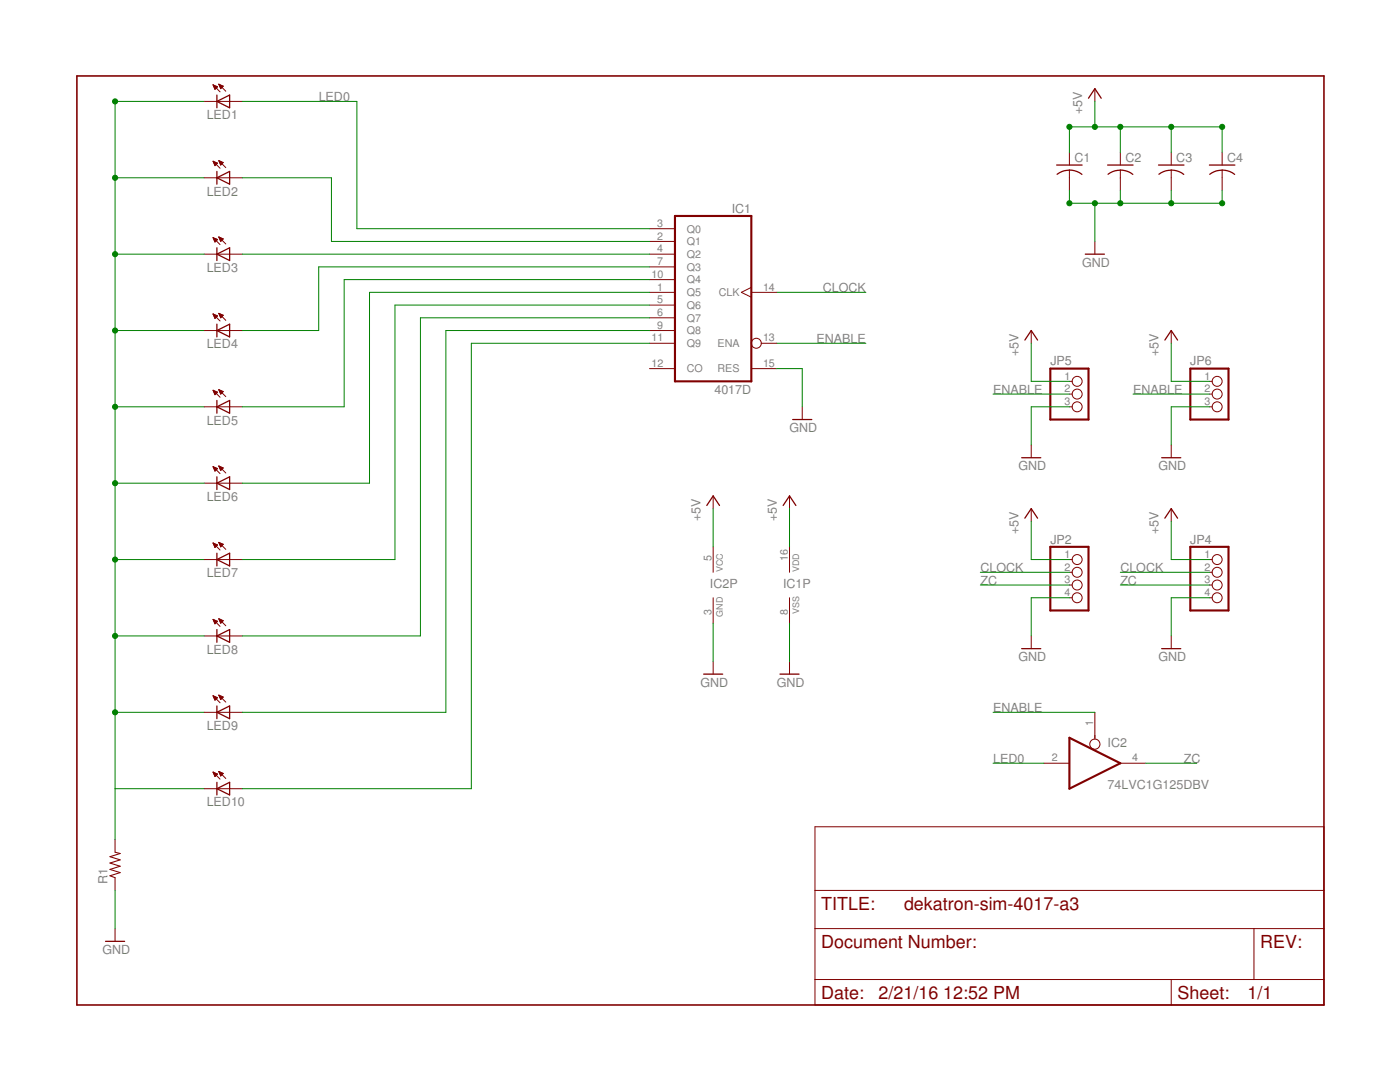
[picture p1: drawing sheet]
<svg xmlns="http://www.w3.org/2000/svg" width="279mm" height="216mm" viewBox="0 0 279 216" stroke-linecap="round" stroke-linejoin="round" font-family="sans-serif">
<path d="M134.7 43.1h15.2v33h-15.2zM209.6 73.6h7.6v10.1h-7.6zM237.6 73.6h7.6v10.1h-7.6zM209.6 109.1h7.6v12.7h-7.6zM237.6 109.1h7.6v12.7h-7.6zM213.4 147.2l10.2 5.1-10.2 5.1z" fill="none" stroke="#800000" stroke-width=".42"/>
<g fill="none" stroke="#800000" stroke-width=".2">
<path d="M42.5 16.9l1.4 1.4M42.5 17h.1M42.5 16.9l.9 .4M42.5 16.9l.4 .9M42.6 17.1h.3M42.6 17.2h.5M42.7 17.3h.7M42.7 17.4h.6M42.8 17.6h.4M42.8 17.7h.3M42.9 17.8h.1M43.4 17.3l-.5 .5"/>
<path d="M43.7 16.8l1.4 1.4M43.7 16.8l.9 .4-.6 .5zM43.7 16.8h.1M43.7 17h.3M43.8 17.1h.5M43.8 17.2h.7M43.9 17.3h.5M43.9 17.4h.4M44 17.6h.2M44 17.7h.1M218.5 17.7v2.5M40.7 20.2h7.7"/>
<path d="M40.7 35.5h7.7M42.5 32.2l1.4 1.4M42.5 32.2l.9 .4-.5 .5zM42.6 32.3h.2M42.6 32.4h.5M42.7 32.5h.6M42.7 32.6h.6M42.8 32.8h.4M42.8 32.9h.3M42.9 33h.1M43.7 32l1.4 1.4M43.7 32l.9 .4-.6 .5z"/>
<path d="M43.7 32.2h.2M43.8 32.3h.4M43.8 32.4h.7M43.9 32.5h.5M43.9 32.6h.4M44 32.8h.2M44 32.9h.1M213.4 30.4v2.5M213.4 34v4M223.6 30.4v2.5M223.6 34v4M233.7 30.4v2.5"/>
<path d="M233.7 34v4M243.9 30.4v2.5M243.9 34v4M40.7 50.7h7.7M42.5 47.4l1.4 1.4M42.5 47.4l.9 .4-.5 .5zM42.5 47.5h.2M42.6 47.6h.3M42.7 47.7h.5M42.7 47.8h.7M42.8 48h.4M42.8 48.1h.3"/>
<path d="M42.9 48.2h.1M43.7 47.3l1.4 1.4M43.7 47.3l.9 .4-.6 .5zM43.7 47.3h.1M43.8 47.5h.3M43.8 47.6h.6M43.9 47.7h.6M43.9 47.8h.5M43.9 48h.4M44 48.1h.1M129.6 58.3h5.1M129.6 48.2h5.1"/>
<path d="M129.6 45.6h5.1M129.6 50.7h5.1M129.6 53.3h5.1M129.6 55.8h5.1M149.9 58.3h5.1M149.9 57.3l-1.9 1 1.9 1M218.5 48.2v2.5M40.7 66h7.7M42.5 62.7l1.4 1.4M42.5 62.7h.1M42.5 62.7l.9 .3M42.5 62.7l.4 .8 .5-.5"/>
<path d="M42.5 77.9l1.4 1.4M42.5 77.9l.9 .4-.5 .5zM42.6 78h.2M42.6 62.8h.3M42.6 78.1h.5M42.6 62.9h.5M42.7 78.2h.6M42.7 63h.7M42.7 78.4h.6M42.7 63.2h.6M42.8 78.5h.4M42.8 63.3h.4"/>
<path d="M42.8 78.6h.3M42.8 63.4h.2M42.9 63.5h.1M42.9 78.7h.1M43.7 62.5l1.4 1.4M43.7 62.5l.9 .4M43.7 62.5l.3 .9M43.7 62.5h.1M43.7 77.7l1.4 1.4M43.7 77.7l.9 .4-.6 .5zM43.7 77.9h.2M43.7 62.7h.3"/>
<path d="M43.8 62.8h.5M43.8 78h.4M43.8 78.1h.7M43.8 62.9h.7M43.9 78.2h.5M43.9 63h.5M43.9 78.4h.4M43.9 63.2h.4M44 78.5h.2M44 63.3h.2M44 78.6h.1M44 63.4h.1"/>
<path d="M44.6 62.9l-.6 .5M129.6 60.9h5.1M129.6 63.4h5.1M129.6 66h5.1M129.6 68.5h5.1M129.6 73.6h5.1M149.9 73.6h5.1M151.9 68.5h3.1M205.8 66v2.5M213.4 76.1h.6M213.4 78.6h.6M233.7 66v2.5"/>
<path d="M241.4 76.1h.5M241.4 78.6h.5M40.7 81.2h7.7M40.7 96.4h7.7M42.5 93.1l1.4 1.4M42.5 93.1l.9 .4-.5 .5zM42.5 93.2h.2M42.6 93.3h.4M42.7 93.4h.5M42.7 93.6h.6M42.8 93.7h.4M42.8 93.8h.3"/>
<path d="M42.9 93.9h.1M43.7 93l1.4 1.4M43.7 93l.9 .4-.6 .5zM43.7 93.1h.1M43.8 93.2h.3M43.8 93.3h.6M43.9 93.4h.6M43.9 93.6h.5M43.9 93.7h.4M44 93.8h.1M142.3 99v2.5M157.6 99v2.5"/>
<path d="M160.1 81.2v2.5M205.8 88.8v2.5M213.4 81.2h.6M233.7 88.8v2.5M241.4 81.2h.5M40.7 111.7h7.7M42.5 108.4l1.4 1.3M42.5 108.4h.1M42.5 108.4l.9 .3-.5 .5zM42.6 108.5h.3M42.6 108.6h.6M42.7 108.8h.7"/>
<path d="M42.7 108.9h.6M42.8 109h.4M42.8 109.1h.2M42.9 109.2h.1M43.7 108.2l1.4 1.4M43.7 108.2l.9 .4M43.7 108.2l.3 .9M43.7 108.3h.1M43.7 108.4h.3M43.8 108.5h.5M43.8 108.6h.7M43.9 108.8h.5"/>
<path d="M43.9 108.9h.4M44 109h.2M44 109.1h.1M44.6 108.6l-.6 .5M142.3 109.1v5.1M142.3 119.3v5.1M157.6 109.1v5.1M157.6 119.3v5.1M205.8 101.5v2.5M213.4 111.7h.6M213.4 114.2h.6M213.4 116.7h.6"/>
<path d="M213.4 119.3h.6M233.7 101.5v2.5M241.4 111.7h.5M241.4 114.2h.5M241.4 116.7h.5M241.4 119.3h.5M40.7 126.9h7.7M42.5 123.6l1.4 1.4M42.5 123.6l.9 .4-.5 .5zM42.5 138.8l1.4 1.4M42.5 138.8l.9 .4-.5 .5zM42.5 138.9h.2"/>
<path d="M42.6 123.7h.2M42.6 123.8h.5M42.6 139h.4M42.7 139.1h.5M42.7 124h.6M42.7 124.1h.6M42.7 139.3h.6M42.8 139.4h.4M42.8 124.2h.4M42.8 139.5h.3M42.8 124.3h.3M42.9 139.6h.1"/>
<path d="M42.9 124.4h.1M43.7 123.5l1.4 1.4M43.7 123.5l.9 .3-.6 .6zM43.7 138.7l1.4 1.4M43.7 138.7l.9 .4-.6 .5zM43.7 138.8h.2M43.7 123.6h.2M43.8 138.9h.3M43.8 123.7h.4M43.8 139h.6M43.8 123.8h.7M43.9 124h.5"/>
<path d="M43.9 139.1h.6M43.9 139.3h.5M43.9 124.1h.4M44 124.2h.2M44 139.4h.2M44 139.5h.1M44 124.3h.1M142.3 132v2.5M157.6 132v2.5M205.8 126.9v2.5M233.7 126.9v2.5M40.7 142.1h7.7"/>
<path d="M40.7 157.4h7.7M42.5 154.1l1.4 1.4M42.5 154.1h.1M42.5 154.1l.9 .4M42.5 154.1l.4 .9 .5-.5M42.6 154.2h.3M42.6 154.3h.6M42.7 154.5h.7M42.7 154.6h.6M42.8 154.7h.4M42.8 154.8h.2M42.9 154.9h.1"/>
<path d="M43.7 153.9l1.4 1.4M43.7 153.9l.9 .4-.6 .5M43.7 153.9l.3 .9M43.7 154h.1M43.7 154.1h.3M43.8 154.2h.5M43.8 154.3h.7M43.9 154.5h.5M43.9 154.6h.4M44 154.7h.2M44 154.8h.1M208.3 152.3h5.1"/>
<path d="M218.5 142.1v5.4M223.6 152.3h5.1M23 167.5v2.6M23 175.1v2.6M162.6 165h101.6v35.5h-101.6zM162.6 177.7h101.6M23 185.3v2.5M162.6 185.3h101.6M162.6 195.5h101.6M233.7 195.5v5M250.3 185.3v10.2"/>
<circle cx="150.9" cy="68.5" r=".99"/>
<circle cx="215" cy="78.6" r=".99"/>
<circle cx="215" cy="76.1" r=".99"/>
<circle cx="242.9" cy="76.1" r=".99"/>
<circle cx="242.9" cy="78.6" r=".99"/>
<circle cx="215" cy="81.2" r=".99"/>
<circle cx="242.9" cy="81.2" r=".99"/>
<circle cx="215" cy="114.2" r=".99"/>
<circle cx="215" cy="116.7" r=".99"/>
<circle cx="215" cy="119.3" r=".99"/>
<circle cx="215" cy="111.7" r=".99"/>
<circle cx="242.9" cy="116.7" r=".99"/>
<circle cx="242.9" cy="114.2" r=".99"/>
<circle cx="242.9" cy="111.7" r=".99"/>
<circle cx="242.9" cy="119.3" r=".99"/>
<circle cx="218.5" cy="148.5" r="1.02"/>
</g>
<g fill="none" stroke="#800000" stroke-width=".25">
<path d="M43.3 19v2.5M217.2 19.6l1.3-1.9 1.3 1.9M43.3 20.2l2.5-1.2v2.5zM43.3 34.2v2.5M43.3 35.5l2.5-1.3v2.5zM210.9 32.9h5.1M211 34.8a4 4 0 0 1 4.9 0M221 32.9h5.1M221.1 34.8a4 4 0 0 1 5 0M231.2 32.9h5.1M231.3 34.8a4 4 0 0 1 4.9 0M241.4 32.9h5"/>
<path d="M241.4 34.8a4 4 0 0 1 5 0M43.3 49.4v2.6M43.3 50.7l2.5-1.3v2.6zM216.6 50.7h3.8M43.3 64.7v2.5M43.3 79.9v2.5M43.3 66l2.5-1.3v2.5zM204.5 67.9l1.3-1.9 1.3 1.9M232.5 67.9l1.2-1.9 1.3 1.9M43.3 95.1v2.6M43.3 81.2l2.5-1.3v2.5zM43.3 96.4l2.5-1.3v2.6z"/>
<path d="M158.2 83.7h3.8M203.9 91.3h3.8M231.8 91.3h3.8M43.3 110.4v2.5M43.3 111.7l2.5-1.3v2.5zM141.1 100.9l1.2-1.9 1.3 1.9M156.3 100.9l1.3-1.9 1.2 1.9M204.5 103.4l1.3-1.9 1.3 1.9M232.5 103.4l1.2-1.9 1.3 1.9M43.3 125.6v2.6M43.3 126.9l2.5-1.3v2.6zM140.4 134.5h3.8"/>
<path d="M155.7 134.5h3.8M203.9 129.4h3.8M231.8 129.4h3.8M43.3 140.9v2.5M43.3 156.1v2.5M43.3 142.1l2.5-1.2v2.5zM43.3 157.4l2.5-1.3v2.5zM21.1 187.8h3.8"/>
</g>
<path d="M15.3 15.2h248.9v185.3h-248.9z" fill="none" stroke="#800000" stroke-width=".32"/>
<path d="M23 170.1l1 .2-2.1 .6 2.1 .7-2.1 .6 2.1 .6-2.1 .7 2.1 .6-2.1 .7 1.1 .3" fill="none" stroke="#800000" stroke-width=".21"/>
<g fill="none" stroke="#008000" stroke-width=".2">
<path d="M23 35.5h17.7M40.7 20.2h-17.7v147.3M48.4 20.2h22.8v25.4h58.4M48.4 35.5h17.7v12.7h63.5M213.4 38v2.6h30.5v-2.6M213.4 30.4v-5.1h30.5v5.1M218.5 20.2v5.1M223.6 25.3v5.1M223.6 38v2.6M233.7 25.3v5.1M233.7 38v2.6M23 50.7h17.7"/>
<path d="M48.4 50.7h81.2M129.6 55.8h-60.9v25.4h-20.3M129.6 58.3h-55.9v38.1h-25.3M129.6 53.3h-66v12.7h-15.2M155 58.3h17.8M218.5 40.6v7.6M23 66h17.7M129.6 60.9h-50.8v50.8h-30.4M129.6 68.5h-35.5v88.9h-45.7M129.6 66h-40.6v76.1h-40.6M129.6 63.4h-45.7v63.5h-35.5M155 73.6h5.1v7.6"/>
<path d="M155 68.5h17.8M198.2 78.6h15.2M205.8 68.5v7.6h7.6M226.1 78.6h15.3M233.7 68.5v7.6h7.7M23 81.2h17.7M23 96.4h17.7M213.4 81.2h-7.6v7.6M241.4 81.2h-7.7v7.6M23 111.7h17.7M142.3 101.5v7.6M157.6 101.5v7.6"/>
<path d="M195.6 114.2h17.8M195.6 116.7h17.8M205.8 104v7.7h7.6M213.4 119.3h-7.6v7.6M223.6 114.2h17.8M223.6 116.7h17.8M233.7 104v7.7h7.7M241.4 119.3h-7.7v7.6M23 126.9h17.7M142.3 124.4v7.6M157.6 124.4v7.6M23 142.1h17.7"/>
<path d="M23 157.4h17.7M198.2 142.1h20.3M198.2 152.3h10.1M228.7 152.3h10.1M23 177.7v7.6"/>
</g>
<g fill="#008000" stroke="#008000" stroke-width=".2">
<circle cx="243.9" cy="40.6" r=".51"/>
<circle cx="233.7" cy="40.6" r=".51"/>
<circle cx="223.6" cy="40.6" r=".51"/>
<circle cx="218.5" cy="40.6" r=".51"/>
<circle cx="213.4" cy="40.6" r=".51"/>
<circle cx="223.6" cy="25.3" r=".51"/>
<circle cx="233.7" cy="25.3" r=".51"/>
<circle cx="243.9" cy="25.3" r=".51"/>
<circle cx="218.5" cy="25.3" r=".51"/>
<circle cx="213.4" cy="25.3" r=".51"/>
<circle cx="23" cy="20.2" r=".51"/>
<circle cx="23" cy="35.5" r=".51"/>
<circle cx="23" cy="50.7" r=".51"/>
<circle cx="23" cy="66" r=".51"/>
<circle cx="23" cy="81.2" r=".51"/>
<circle cx="23" cy="96.4" r=".51"/>
<circle cx="23" cy="111.7" r=".51"/>
<circle cx="23" cy="126.9" r=".51"/>
<circle cx="23" cy="142.1" r=".51"/>
</g>
<g font-size="3.6" fill="#800000">
<text x="163.9" y="181.5">TITLE:</text>
<text x="180.4" y="181.5">dekatron-sim-4017-a3</text>
<text x="163.9" y="189.1">Document Number:</text>
<text x="251.5" y="189.1">REV:</text>
<text x="163.9" y="199.3">Date:</text>
<text x="175.3" y="199.3">2/21/16</text>
<text x="188.3" y="199.3">12:52 PM</text>
<text x="235" y="199.3">Sheet:</text>
<text x="249" y="199.3">1/1</text>
</g>
<g font-size="2.5" fill="#808080">
<text x="41.2" y="23.8">LED1</text>
<text x="63.6" y="20.2">LED0</text>
<text x="216" y="22.8" transform="rotate(-90 216 22.8)">+5V</text>
<text x="214.4" y="32.3">C1</text>
<text x="224.6" y="32.3">C2</text>
<text x="234.8" y="32.3">C3</text>
<text x="244.9" y="32.3">C4</text>
<text x="41.2" y="39">LED2</text>
<text x="146" y="42.5">IC1</text>
<text x="216" y="53.2">GND</text>
<text x="41.2" y="54.3">LED3</text>
<text x="164.2" y="58.3">CLOCK</text>
<text x="41.2" y="69.5">LED4</text>
<text x="162.9" y="68.5">ENABLE</text>
<text x="203.3" y="71" transform="rotate(-90 203.3 71)">+5V</text>
<text x="231.2" y="71" transform="rotate(-90 231.2 71)">+5V</text>
<text x="209.6" y="72.9">JP5</text>
<text x="237.6" y="72.9">JP6</text>
<text x="142.6" y="78.6">4017D</text>
<text x="198.2" y="78.6">ENABLE</text>
<text x="226.1" y="78.6">ENABLE</text>
<text x="41.2" y="84.7">LED5</text>
<text x="157.6" y="86.3">GND</text>
<text x="203.3" y="93.9">GND</text>
<text x="231.2" y="93.9">GND</text>
<text x="41.2" y="100">LED6</text>
<text x="139.8" y="104" transform="rotate(-90 139.8 104)">+5V</text>
<text x="155" y="104" transform="rotate(-90 155 104)">+5V</text>
<text x="203.3" y="106.6" transform="rotate(-90 203.3 106.6)">+5V</text>
<text x="231.2" y="106.6" transform="rotate(-90 231.2 106.6)">+5V</text>
<text x="209.6" y="108.5">JP2</text>
<text x="237.6" y="108.5">JP4</text>
<text x="41.2" y="115.2">LED7</text>
<text x="141.7" y="117.4">IC2P</text>
<text x="156.3" y="117.4">IC1P</text>
<text x="195.7" y="114.2">CLOCK</text>
<text x="195.7" y="116.7">ZC</text>
<text x="223.6" y="114.2">CLOCK</text>
<text x="223.6" y="116.7">ZC</text>
<text x="41.2" y="130.4">LED8</text>
<text x="203.3" y="132">GND</text>
<text x="231.2" y="132">GND</text>
<text x="139.8" y="137">GND</text>
<text x="155" y="137">GND</text>
<text x="198.2" y="142.1">ENABLE</text>
<text x="41.2" y="145.7">LED9</text>
<text x="221" y="149.1">IC2</text>
<text x="198.2" y="152.3">LED0</text>
<text x="236.3" y="152.3">ZC</text>
<text x="41.2" y="160.9">LED10</text>
<text x="221" y="157.4">74LVC1G125DBV</text>
<text x="21.5" y="176.4" transform="rotate(-90 21.5 176.4)">R1</text>
<text x="20.4" y="190.4">GND</text>
</g>
<g font-size="2.1" fill="#808080">
<text x="131.2" y="47.8">2</text>
<text x="131.2" y="45.3">3</text>
<text x="137" y="46.4">Q0</text>
<text x="131.2" y="50.4">4</text>
<text x="131.2" y="52.9">7</text>
<text x="137" y="48.9">Q1</text>
<text x="137" y="51.5">Q2</text>
<text x="130" y="55.4">10</text>
<text x="131.2" y="58">1</text>
<text x="137" y="59.1">Q5</text>
<text x="137" y="54">Q3</text>
<text x="137" y="56.6">Q4</text>
<text x="143.5" y="59.1">CLK</text>
<text x="152.3" y="58">14</text>
<text x="131.2" y="60.5">5</text>
<text x="131.2" y="63.1">6</text>
<text x="131.2" y="65.6">9</text>
<text x="137" y="61.6">Q6</text>
<text x="137" y="64.2">Q7</text>
<text x="130" y="68.1">11</text>
<text x="137" y="66.7">Q8</text>
<text x="137" y="69.2">Q9</text>
<text x="143.2" y="69.2">ENA</text>
<text x="152.3" y="68.1">13</text>
<text x="130" y="73.2">12</text>
<text x="137" y="74.3">CO</text>
<text x="143.2" y="74.3">RES</text>
<text x="152.3" y="73.2">15</text>
<text x="212.4" y="75.7">1</text>
<text x="240.4" y="75.7">1</text>
<text x="212.4" y="78.3">2</text>
<text x="212.4" y="80.8">3</text>
<text x="240.4" y="78.3">2</text>
<text x="240.4" y="80.8">3</text>
<text x="142" y="111.9" transform="rotate(-90 142 111.9)">5</text>
<text x="157.2" y="111.9" transform="rotate(-90 157.2 111.9)">16</text>
<text x="212.4" y="111.3">1</text>
<text x="212.4" y="113.8">2</text>
<text x="240.4" y="111.3">1</text>
<text x="240.4" y="113.8">2</text>
<text x="212.4" y="116.4">3</text>
<text x="212.4" y="118.9">4</text>
<text x="240.4" y="116.4">3</text>
<text x="240.4" y="118.9">4</text>
<text x="142" y="122.8" transform="rotate(-90 142 122.8)">3</text>
<text x="157.2" y="122.8" transform="rotate(-90 157.2 122.8)">8</text>
<text x="218.2" y="144.9" transform="rotate(-90 218.2 144.9)">1</text>
<text x="209.9" y="151.9">2</text>
<text x="225.9" y="151.9">4</text>
</g>
<g font-size="1.8" fill="#808080">
<text x="144.2" y="114.2" transform="rotate(-90 144.2 114.2)">VCC</text>
<text x="159.5" y="114.2" transform="rotate(-90 159.5 114.2)">VDD</text>
<text x="144.2" y="123.1" transform="rotate(-90 144.2 123.1)">GND</text>
<text x="159.5" y="122.6" transform="rotate(-90 159.5 122.6)">VSS</text>
</g>
</svg>
